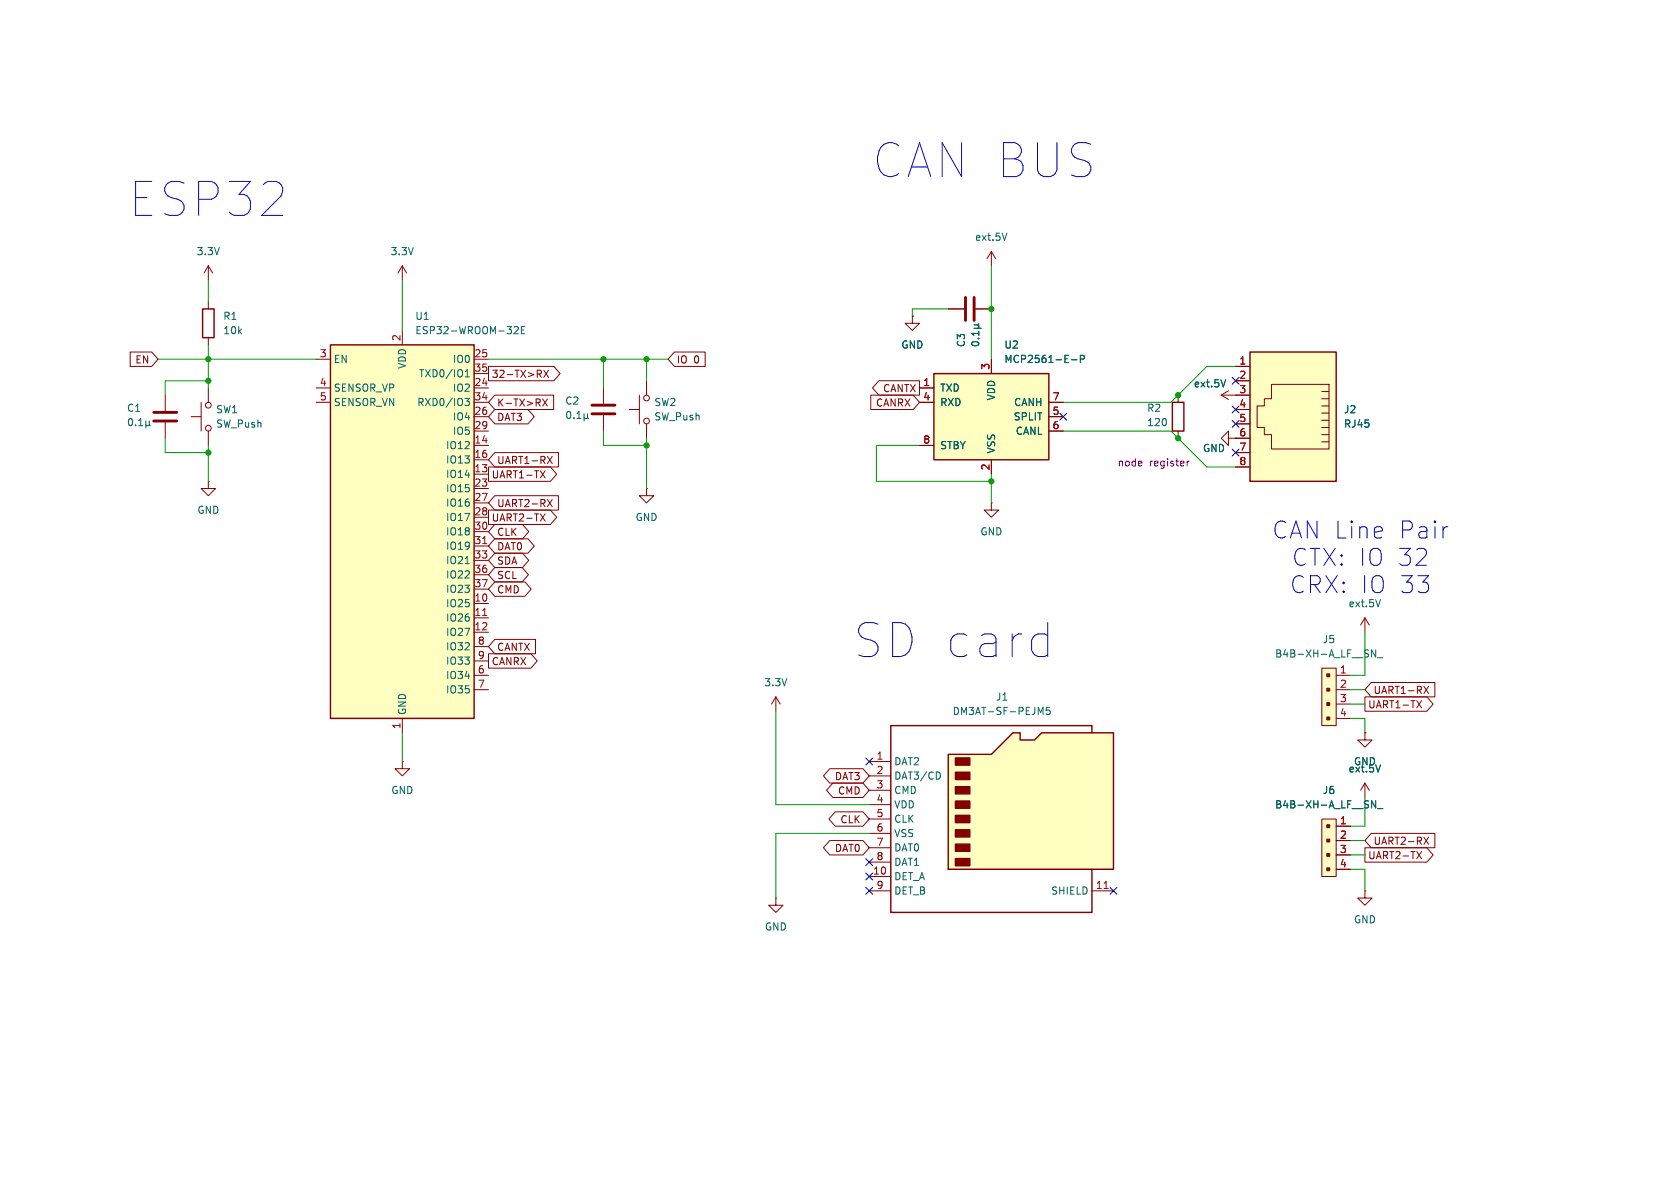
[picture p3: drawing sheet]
<svg xmlns="http://www.w3.org/2000/svg" width="297mm" height="210mm" viewBox="0 0 297 210" stroke-linecap="round" stroke-linejoin="round" font-family="sans-serif">
<path d="M104.6 71.6h4.1M104.6 73.2h4.1" fill="none" stroke="#840000" stroke-width=".51"/>
<g fill="none" stroke="#840000" stroke-width=".18">
<path d="M161.3 55.9v1.3h1.3l-1.3 1.2-1.3-1.2h1.3M161.3 55.9h.1M106.7 68.6v2.8M106.7 73.4v2.8M111.3 72.4h1.7M113 69.9v5M114.3 67.3v2.6M114.3 74.9v2.6M175.3 88.9v1.3h1.2l-1.2 1.2-1.3-1.2h1.3M175.3 88.9h.1M241.3 129.5v1.3h1.3l-1.3 1.3-1.3-1.3h1.3M241.3 129.5h.1"/>
<path d="M241.3 138.4l-.8 1.3M241.3 138.4v2.6M241.3 138.4l.8 1.3M137.2 158.8v1.2h1.2l-1.2 1.3-1.3-1.3h1.3M137.2 158.8h.1"/>
<circle cx="114.3" cy="74.4" r=".51"/>
<circle cx="114.3" cy="70.4" r=".51"/>
</g>
<path d="M100.4 72.8l.1-.1a.68 .68 0 0 1 .4 .7 .68 .68 0 0 1-.4 .6 .84 .84 0 0 1-.1-1.2zM101.4 73.9v.1M102 74h.7M102 73.1l.4-.4v1.3M103.3 73.8l.1 .2h.3l.2-.2M103.3 73.1v1.3M103.9 73.8l.1 .2M103.9 73.1v.7M244.1 135.2l-.5 1.3" fill="none" stroke="#006464" stroke-width=".18"/>
<path d="M221 62.2h15.2v22.9h-15.2z" fill="#ffffc2"/>
<g fill="none" stroke="#840000" stroke-width=".18">
<path d="M215.9 69.9h5.1M215.9 69.9l1.3 .7M217.2 77.5v-1.3l-1.3 1.3 1.3 1.2v-1.2h1.2M217.2 69.1l-1.3 .8M218.4 77.5h.1M218.4 64.8h2.6M218.4 67.3h2.6M218.4 72.4h2.6M218.4 74.9h2.6M218.4 77.5h2.6M224.8 67.9h10.1v11.5h-10.1v-2.6h-1.3v-1.2h-1.3v-3.8h1.3v-1.3h1.3zM233.7 69.2h1.2"/>
<path d="M233.7 70.5h1.2M233.7 71.8h1.2M233.7 73h1.2M233.7 74.3h1.2M233.7 75.6h1.2M233.7 76.8h1.2M233.7 78.1h1.2M114.3 86.4v1.2h1.3l-1.3 1.3-1.3-1.3h1.3M114.3 86.4h.1M218.4 80h2.6M218.4 82.6h2.6"/>
</g>
<path d="M221 62.2h15.2v22.9h-15.2z" fill="none" stroke="#840000" stroke-width=".25"/>
<path d="M216.7 67.1l-.4 1.3" fill="none" stroke="#006464" stroke-width=".18"/>
<path d="M233.7 118.1h2.5v10.2h-2.5z" fill="#ffffc2"/>
<g fill="none" stroke="#840000" stroke-width=".18">
<path d="M36.8 47l-.7 1.3M36.8 47v2.5M36.8 47l.8 1.3M71.1 47l-.7 1.3M71.1 47v2.5M71.1 47l.8 1.3M175.3 44.5l-.8 1.2M175.3 44.5v2.5M175.3 44.5l.7 1.2M29.2 69.9v2.7M29.2 74.7v2.8M33.8 73.7h1.8"/>
<path d="M35.6 71.1v5.1M36.8 68.6v2.5M36.8 76.2v2.5M208.3 69.9v1.2M208.3 76.2v1.3M36.8 85.1v1.3h1.3l-1.3 1.2-1.2-1.2h1.2M36.8 85.1h.1M233.7 118.1h2.5v10.2h-2.5zM236.2 119.4h2.6M71.1 134.6v1.3h1.3l-1.3 1.3-1.3-1.3h1.3M71.1 134.6h.1M236.2 121.9h2.6"/>
<path d="M236.2 124.5h2.6M236.2 127h2.6"/>
<circle cx="36.8" cy="71.6" r=".51"/>
<circle cx="36.8" cy="75.7" r=".51"/>
</g>
<g fill="#840000" stroke="#840000" stroke-width=".18">
<path d="M234.6 119.1h.5v.5h-.5z"/>
<path d="M234.6 121.7h.5v.5h-.5z"/>
<path d="M234.6 124.2h.5v.5h-.5z"/>
<path d="M234.6 126.7h.5v.6h-.5z"/>
</g>
<path d="M178 41.2l-.4 1.3M22.8 74.1l.2-.1a.68 .68 0 0 1 .4 .6 .68 .68 0 0 1-.4 .7l-.2-.2-.1-.3zM24 75.1v.2M24.5 75.3h.7M24.5 74.3l.4-.3v1.3M25.8 75.1l.2 .2h.2l.2-.2M25.8 74.4v1.3M26.4 75.1l.2 .2M26.4 74.4v.7M242.5 114.9l.7 1.2v-1.2M243.5 116.3h1" fill="none" stroke="#006464" stroke-width=".18"/>
<path d="M27.2 72.9h4M27.2 74.4h4" fill="none" stroke="#840000" stroke-width=".51"/>
<path d="M207.3 71.1h2v5.1h-2z" fill="none" stroke="#840000" stroke-width=".25"/>
<path d="M209.9 81.5v.9M210.2 81.5l-.3 .3" fill="none" stroke="#840084" stroke-width=".18"/>
<path d="M167.6 133.4h7.7l3.8-3.9h1.2v1.3h2.6l1.2-1.3h12.7v24.2h-29.2z" fill="#ffffc2"/>
<g fill="#840000" stroke="#840000" stroke-width=".25">
<path d="M168.9 151.8h2.5v1.2h-2.5z"/>
<path d="M168.9 149.2h2.5v1.3h-2.5z"/>
<path d="M168.9 146.7h2.5v1.3h-2.5z"/>
<path d="M168.9 144.1h2.5v1.3h-2.5z"/>
<path d="M168.9 141.6h2.5v1.3h-2.5z"/>
<path d="M168.9 139.1h2.5v1.2h-2.5z"/>
<path d="M168.9 136.5h2.5v1.3h-2.5z"/>
<path d="M168.9 134h2.5v1.3h-2.5z"/>
</g>
<path d="M167.6 133.4h7.7l3.8-3.9h1.2v1.3h2.6l1.2-1.3h12.7v24.2h-29.2zM193 129.5v-1.2h-35.5v33h35.5v-7.6" fill="none" stroke="#840000" stroke-width=".25"/>
<g fill="none" stroke="#840000" stroke-width=".18">
<path d="M241.3 109.2l-.8 1.3M241.3 109.2v2.6M241.3 109.2l.8 1.3M153.7 134.6h3.8M153.7 137.2h3.8M153.7 139.7h3.8M153.7 154.9h3.8M153.7 157.5h3.8M153.7 142.2h3.8M153.7 144.8h3.8M153.7 147.3h3.8M153.7 149.9h3.8"/>
<path d="M153.7 152.4h3.8M193 157.5h3.8"/>
</g>
<path d="M195.2 157.1h.7" fill="none" stroke="#a90000" stroke-width=".18"/>
<path d="M244.1 106l-.5 1.3M166 136.5l.3 .5-.3 .7M184 125.9l.4-.9v1.3M185.6 125h-.6l-.1 .6 .2-.1 .4 .1 .2 .2-.1 .4-.2 .1-.5-.1" fill="none" stroke="#006464" stroke-width=".18"/>
<path d="M165.1 66h20.3v15.3h-20.3z" fill="#ffffc2"/>
<path d="M165.1 66h20.3v15.3h-20.3z" fill="none" stroke="#840000" stroke-width=".25"/>
<path d="M162.6 68.6h2.5M162.6 71.1h2.5M162.6 78.7h2.5M175.3 63.5v2.5M185.4 71.1h2.6M185.4 73.7h2.6M185.4 76.2h2.6M175.3 81.3v2.5" fill="none" stroke="#840000" stroke-width=".18"/>
<path d="M189.4 63.6h1M191 63.5l.6-.1 .1-.2v-.3l-.7-.1v1.3" fill="none" stroke="#006464" stroke-width=".18"/>
<path d="M58.4 61h25.4v66h-25.4z" fill="#ffffc2"/>
<path d="M58.4 61h25.4v66h-25.4z" fill="none" stroke="#840000" stroke-width=".25"/>
<g fill="none" stroke="#840000" stroke-width=".18">
<path d="M71.1 58.4v2.6M55.9 68.6h2.5M55.9 63.5h2.5M55.9 71.1h2.5M83.8 78.7h2.6M83.8 68.6h2.6M83.8 63.5h2.6M83.8 73.7h2.6M83.8 76.2h2.6M83.8 71.1h2.6M83.8 66h2.6M83.8 83.8h2.6"/>
<path d="M83.8 81.3h2.6M83.8 86.4h2.6M83.8 88.9h2.6M83.8 91.4h2.6M83.8 94h2.6M83.8 96.5h2.6M83.8 99.1h2.6M83.8 106.7h2.6M83.8 109.2h2.6M83.8 111.8h2.6M83.8 101.6h2.6M83.8 104.1h2.6"/>
<path d="M83.8 119.4h2.6M83.8 114.3h2.6M83.8 116.8h2.6M71.1 127v2.5M83.8 121.9h2.6M241.3 157.5v1.3h1.3l-1.3 1.2-1.3-1.2h1.3M241.3 157.5h.1"/>
</g>
<path d="M85.3 96.1h.8M85.3 108.8h.8" fill="none" stroke="#a90000" stroke-width=".18"/>
<path d="M90.9 57.9l.5-.2 .2 .4-.8 .9h.8M92.2 58.3h.4M92.8 57.7h-.6v1.3h.6M82.2 70.4h.8l-.5 .5 .4 .1v.6l-.2 .1-.5-.1M82.2 66.6h.8M82.2 65.7l.4-.4v1.3M82.2 99.6h.8" fill="none" stroke="#006464" stroke-width=".18"/>
<path d="M233.7 144.8h2.5v10.1h-2.5z" fill="#ffffc2"/>
<g fill="none" stroke="#840000" stroke-width=".18">
<path d="M36.8 53.3v1.3M36.8 59.7v1.3M161.3 55.9h.1M167.6 54.6h2.8M172.5 54.6h2.8M23 62.2h3.8l1.1 1.3-1.1 1.3h-3.8zM86.4 64.8h11.5l1.1 1.2-1.1 1.3h-11.5zM87.5 69.8h10.4v2.6h-10.4l-1.1-1.3zM87.5 72.4h5.8l1.2 1.3-1.2 1.2h-5.8l-1.1-1.2zM95.9 70.5l.9 1.3M96.1 65.4l.9 1.3M96.8 70.5l-.9 1.3"/>
<path d="M97 65.4l-.9 1.3M119.2 62.2h5.5v2.6h-5.5l-1.1-1.3zM153.9 69.8h7.5l1.2 1.3-1.2 1.3h-7.5zM155.4 67.3h7.2v2.6h-7.2l-1.2-1.3zM162.6 68.6h2.5M162.6 71.1h2.5M162.6 78.7h2.5M175.3 63.5v2.5M185.4 71.1h2.6M185.4 73.7h2.6M185.4 76.2h2.6M218.4 77.5h.1"/>
<path d="M218.4 64.8h2.6M218.4 67.3h2.6M218.4 69.9h2.6M218.4 72.4h2.6M218.4 74.9h2.6M218.4 77.5h2.6M86.4 82.5h10.9l1.1 1.3-1.1 1.3h-10.9zM86.4 90.2h10.9l1.1 1.2-1.1 1.3h-10.9zM87.5 80h11.2v2.6h-11.2l-1.1-1.3zM87.5 97.8h4.9l1.1 1.3-1.1 1.2h-4.9l-1.1-1.2zM87.5 92.7h4.9l1.1 1.3-1.1 1.3h-4.9l-1.1-1.3zM87.5 95.2h5.8l1.2 1.3-1.2 1.3h-5.8l-1.1-1.3z"/>
<path d="M87.5 87.6h11.2v2.6h-11.2l-1.1-1.3zM95.5 83.2l.9 1.3M95.5 90.8l.9 1.3M96.4 83.2l-.9 1.3M96.4 90.8l-.9 1.3M96.8 80.7l.8 1.3M96.8 88.3l.8 1.3M97.6 80.7l-.8 1.3M97.6 88.3l-.8 1.3M175.3 81.3v2.5M218.4 80h2.6M218.4 82.6h2.6"/>
<path d="M86.4 115.6h7.5l1.1 1.2-1.1 1.3h-7.5zM87.5 102.9h5.3l1.1 1.2-1.1 1.3h-5.3l-1.1-1.3zM87.5 113h7.2v2.6h-7.2l-1.1-1.3zM87.5 100.3h4.8l1.1 1.3-1.1 1.3h-4.8l-1.1-1.3zM137.2 123.2l-.8 1.3M137.2 123.2v2.5M137.2 123.2l.7 1.3M146.7 135.9h5.9l1.1 1.3-1.1 1.2h-5.9l-1.1-1.2zM147.2 138.4h5.4l1.1 1.3-1.1 1.3h-5.4l-1.1-1.3zM241.3 123.2h10.9l1.2 1.3-1.2 1.2h-10.9zM241.3 129.5h.1M242.4 120.6h11.3v2.6h-11.3l-1.1-1.3z"/>
<path d="M250.5 123.9l.8 1.2M251.3 123.9l-.8 1.2M251.7 121.3l.9 1.3M252.6 121.3l-.9 1.3M146.7 148.6h5.9l1.1 1.3-1.1 1.2h-5.9l-1.1-1.2zM147.7 143.5h4.9l1.1 1.3-1.1 1.3h-4.9l-1.2-1.3zM233.7 144.8h2.5v10.1h-2.5zM236.2 146.1h2.6M236.2 148.6h2.6M236.2 151.1h2.6M236.2 153.7h2.6M241.3 149.9h10.9l1.2 1.2-1.2 1.3h-10.9z"/>
<path d="M242.4 147.3h11.3v2.6h-11.3l-1.1-1.3zM250.5 150.5l.8 1.3M251.3 150.5l-.8 1.3M251.7 148l.9 1.3M252.6 148l-.9 1.3"/>
</g>
<g fill="#840000" stroke="#840000" stroke-width=".18">
<path d="M234.6 145.8h.5v.5h-.5z"/>
<path d="M234.6 148.3h.5v.5h-.5z"/>
<path d="M234.6 150.9h.5v.5h-.5z"/>
<path d="M234.6 153.4h.5v.5h-.5z"/>
</g>
<g fill="none" stroke="#006464" stroke-width=".18">
<path d="M172.2 58h1.3M172.2 57.4h.7M172.9 57.4l.1 .2v.2l-.1 .2M172.9 59.8h.1M173 58.6v.7M173 58.9h-1.2l.3 .4M173 57.2l-.1 .2M171.9 60.5a.69 .69 0 0 1 1.1 .3 .72 .72 0 0 1-1.2-.1zM189.4 63.6h1M191 63.5l.6-.1 .1-.2v-.3l-.7-.1v1.3M216.7 67.1l-.4 1.3M244.1 135.2l-.5 1.3"/>
<path d="M242.5 141.5l.7 1.3v-1.3M243.5 142.9h1"/>
</g>
<path d="M35.8 54.6h2v5.1h-2z" fill="none" stroke="#840000" stroke-width=".25"/>
<path d="M170.7 52.6v4M172.2 52.6v4" fill="none" stroke="#840000" stroke-width=".51"/>
<path d="M255.7 93.1h.3" fill="none" stroke="#0000c2" stroke-width=".18"/>
<g fill="none" stroke="#009600" stroke-width=".18">
<path d="M36.8 49.5v3.8M71.1 49.5v8.9M167.6 54.6h-6.3v1.3M175.3 47v16.5M27.9 63.5h28M29.2 77.5v2.5h7.6M36.8 61v7.6M36.8 78.7v6.4M36.8 67.3h-7.6v2.6M86.4 63.5h31.7M106.7 63.5v5.1M106.7 76.2v2.5h7.6"/>
<path d="M114.3 63.5v3.8M114.3 77.5v8.9M162.6 78.7h-7.7v6.4h20.4M188 76.2h19l6.4 6.4h5M218.4 64.8h-5l-6.4 6.3h-19M175.3 83.8v5.1M241.3 111.8v7.6h-2.5M71.1 129.5v5.1M137.2 125.7v16.5h16.5M238.8 127h2.5v2.5M238.8 121.9h2.5M238.8 124.5h2.5"/>
<path d="M153.7 147.3h-16.5v11.5M238.8 153.7h2.5v3.8M238.8 148.6h2.5M238.8 151.1h2.5M241.3 141v5.1h-2.5"/>
</g>
<g fill="none" stroke="#000084" stroke-width=".18">
<path d="M187.4 73.1l1.2 1.2M188.6 73.1l-1.2 1.2M217.8 74.3l1.2 1.2M217.8 66.7l1.2 1.2M217.8 71.8l1.2 1.2M217.8 79.4l1.2 1.2M219 74.3l-1.2 1.2M219 66.7l-1.2 1.2M219 71.8l-1.2 1.2M219 79.4l-1.2 1.2M153.1 134l1.2 1.2M154.3 134l-1.2 1.2"/>
<path d="M153.1 154.3l1.2 1.2M153.1 156.9l1.2 1.2M153.1 151.8l1.2 1.2M154.3 154.3l-1.2 1.2M154.3 156.9l-1.2 1.2M154.3 151.8l-1.2 1.2M196.2 156.9l1.3 1.2M197.5 156.9l-1.3 1.2"/>
</g>
<g fill="#009600" stroke="#009600" stroke-width=".18">
<circle cx="114.3" cy="63.5" r=".46"/>
<circle cx="106.7" cy="63.5" r=".46"/>
<circle cx="114.3" cy="78.7" r=".46"/>
<circle cx="208.3" cy="69.9" r=".46"/>
<circle cx="208.3" cy="77.5" r=".46"/>
<circle cx="175.3" cy="85.1" r=".46"/>
<circle cx="175.3" cy="54.6" r=".46"/>
<circle cx="36.8" cy="80" r=".46"/>
<circle cx="36.8" cy="63.5" r=".46"/>
<circle cx="36.8" cy="67.3" r=".46"/>
</g>
<g font-size="8.4" fill="#0000c2">
<text x="154.4" y="31.7">CAN BUS</text>
<text x="22.9" y="38.5">ESP32</text>
<text x="151" y="116.5">SD card</text>
</g>
<g font-size="4.2" fill="#0000c2">
<text x="224.9" y="95.5">CAN Line</text>
<text x="247" y="95.5">Pair</text>
<text x="228.4" y="100.3">CTX: IO 32</text>
<text x="228" y="105.1">CRX: IO 33</text>
</g>
<g font-size="1.8" fill="#006464">
<text x="34.7" y="45.3">3.3V</text>
<text x="69" y="45.3">3.3V</text>
<text x="172.3" y="42.8">ext.5V</text>
<text x="39.4" y="56.7">R1</text>
<text x="39.4" y="59.3">10k</text>
<text x="73.3" y="56.7">U1</text>
<text x="73.3" y="59.3">ESP32-WROOM-32E</text>
<text x="58.9" y="64.4">EN</text>
<text x="72" y="65.3" transform="rotate(-90 72 65.3)">VDD</text>
<text x="80" y="64.4">IO0</text>
<text x="159.3" y="61.8">GND</text>
<text x="170.8" y="61.5" transform="rotate(-90 170.8 61.5)">C3</text>
<text x="177.5" y="61.8">U2</text>
<text x="177.5" y="64.4">MCP2561-E-P</text>
<text x="58.9" y="69.4">SENSOR_VP</text>
<text x="58.9" y="72">SENSOR_VN</text>
<text x="73.7" y="72">RXD0/IO3</text>
<text x="74" y="66.9">TXD0/IO1</text>
<text x="80" y="69.4">IO2</text>
<text x="99.8" y="71.7">C2</text>
<text x="115.6" y="72">SW2</text>
<text x="166.1" y="69.4">TXD</text>
<text x="166.1" y="72">RXD</text>
<text x="176.1" y="70.9" transform="rotate(-90 176.1 70.9)">VDD</text>
<text x="179.2" y="72">CANH</text>
<text x="211" y="68.7">ext.5V</text>
<text x="22.4" y="73">C1</text>
<text x="38.1" y="73.3">SW1</text>
<text x="38.1" y="75.8">SW_Push</text>
<text x="80" y="74.5">IO4</text>
<text x="80" y="77.1">IO5</text>
<text x="115.6" y="74.5">SW_Push</text>
<text x="179.1" y="74.5">SPLIT</text>
<text x="179.5" y="77.1">CANL</text>
<text x="202.7" y="73">R2</text>
<text x="202.7" y="75.5">120</text>
<text x="237.5" y="73.3">J2</text>
<text x="237.5" y="75.8">RJ45</text>
<text x="78.8" y="79.6">IO12</text>
<text x="78.8" y="82.1">IO13</text>
<text x="166.1" y="79.6">STBY</text>
<text x="176.1" y="80.3" transform="rotate(-90 176.1 80.3)">VSS</text>
<text x="212.6" y="80.1">GND</text>
<text x="78.8" y="84.7">IO14</text>
<text x="78.8" y="87.2">IO15</text>
<text x="78.8" y="89.8">IO16</text>
<text x="34.8" y="91">GND</text>
<text x="78.8" y="92.3">IO17</text>
<text x="78.8" y="94.8">IO18</text>
<text x="112.3" y="92.3">GND</text>
<text x="173.2" y="94.8">GND</text>
<text x="78.8" y="97.4">IO19</text>
<text x="78.8" y="99.9">IO21</text>
<text x="78.8" y="107.5">IO25</text>
<text x="78.8" y="102.5">IO22</text>
<text x="78.8" y="105">IO23</text>
<text x="238.3" y="107.5">ext.5V</text>
<text x="78.8" y="110.1">IO26</text>
<text x="78.8" y="112.6">IO27</text>
<text x="233.8" y="113.9">J5</text>
<text x="78.8" y="115.2">IO32</text>
<text x="78.8" y="117.7">IO33</text>
<text x="225.3" y="116.4">B4B-XH-A_LF__SN_</text>
<text x="78.8" y="120.2">IO34</text>
<text x="78.8" y="122.8">IO35</text>
<text x="135" y="121.5">3.3V</text>
<text x="176" y="124.1">J1</text>
<text x="72" y="126.5" transform="rotate(-90 72 126.5)">GND</text>
<text x="168.3" y="126.6">DM3AT-SF-PEJM5</text>
<text x="158" y="135.5">DAT2</text>
<text x="238.3" y="136.8">ext.5V</text>
<text x="239.3" y="135.5">GND</text>
<text x="69.1" y="140.6">GND</text>
<text x="158" y="138">DAT3/CD</text>
<text x="158" y="140.6">CMD</text>
<text x="158" y="143.1">VDD</text>
<text x="225.3" y="143.1">B4B-XH-A_LF__SN_</text>
<text x="233.8" y="140.6">J6</text>
<text x="158" y="145.6">CLK</text>
<text x="158" y="148.2">VSS</text>
<text x="158" y="155.8">DET_A</text>
<text x="158" y="150.7">DAT0</text>
<text x="158" y="153.3">DAT1</text>
<text x="158" y="158.3">DET_B</text>
<text x="185.7" y="158.3">SHIELD</text>
<text x="135.1" y="164.7">GND</text>
<text x="239.3" y="163.4">GND</text>
</g>
<g font-size="1.8" fill="#840000">
<text x="23.8" y="64.5">EN</text>
<text x="119.5" y="64.5">IO</text>
<text x="122.6" y="64.5">0</text>
<text x="86.8" y="67">32-TX&gt;RX</text>
<text x="156" y="69.5">CANTX</text>
<text x="87.8" y="72.1">K-TX&gt;RX</text>
<text x="87.8" y="74.6">DAT3</text>
<text x="154.8" y="72.1">CANRX</text>
<text x="87.8" y="82.2">UART1-RX</text>
<text x="86.8" y="84.8">UART1-TX</text>
<text x="87.8" y="89.9">UART2-RX</text>
<text x="86.8" y="92.4">UART2-TX</text>
<text x="87.8" y="94.9">CLK</text>
<text x="87.8" y="100">SDA</text>
<text x="87.8" y="97.5">DAT0</text>
<text x="87.8" y="105.1">CMD</text>
<text x="87.8" y="102.6">SCL</text>
<text x="86.8" y="117.8">CANRX</text>
<text x="87.8" y="115.3">CANTX</text>
<text x="241.8" y="125.4">UART1-TX</text>
<text x="242.7" y="122.9">UART1-RX</text>
<text x="147.5" y="138.1">DAT3</text>
<text x="148" y="140.7">CMD</text>
<text x="148.5" y="145.7">CLK</text>
<text x="242.7" y="149.5">UART2-RX</text>
<text x="147.5" y="150.8">DAT0</text>
<text x="241.8" y="152.1">UART2-TX</text>
</g>
<g font-size="1.8" fill="#a90000">
<text x="56.4" y="63.2">3</text>
<text x="70.9" y="60.4" transform="rotate(-90 70.9 60.4)">2</text>
<text x="83.8" y="63.2">25</text>
<text x="83.8" y="65.8">35</text>
<text x="175" y="65.5" transform="rotate(-90 175 65.5)">3</text>
<text x="219" y="64.5">1</text>
<text x="56.4" y="68.3">4</text>
<text x="56.4" y="70.9">5</text>
<text x="83.8" y="68.3">24</text>
<text x="83.8" y="70.9">34</text>
<text x="163.1" y="68.3">1</text>
<text x="163.1" y="70.9">4</text>
<text x="186" y="70.9">7</text>
<text x="219" y="67.1">2</text>
<text x="219" y="69.6">3</text>
<text x="83.8" y="73.4">26</text>
<text x="83.8" y="75.9">29</text>
<text x="186" y="73.4">5</text>
<text x="186" y="75.9">6</text>
<text x="219" y="72.1">4</text>
<text x="219" y="74.7">5</text>
<text x="219" y="77.2">6</text>
<text x="83.8" y="83.6">13</text>
<text x="83.8" y="78.5">14</text>
<text x="83.8" y="81">16</text>
<text x="163.1" y="78.5">8</text>
<text x="175" y="83.3" transform="rotate(-90 175 83.3)">2</text>
<text x="219" y="79.8">7</text>
<text x="219" y="82.3">8</text>
<text x="83.8" y="86.1">23</text>
<text x="83.8" y="88.6">27</text>
<text x="83.8" y="91.2">28</text>
<text x="83.8" y="93.7">30</text>
<text x="83.8" y="96.3">31</text>
<text x="83.8" y="98.8">33</text>
<text x="83.8" y="101.3">36</text>
<text x="83.8" y="106.4">10</text>
<text x="83.8" y="103.9">37</text>
<text x="83.8" y="109">11</text>
<text x="83.8" y="111.5">12</text>
<text x="84.4" y="119.1">6</text>
<text x="84.4" y="114">8</text>
<text x="84.4" y="116.6">9</text>
<text x="236.8" y="119.1">1</text>
<text x="84.4" y="121.7">7</text>
<text x="236.8" y="121.7">2</text>
<text x="236.8" y="124.2">3</text>
<text x="70.9" y="129" transform="rotate(-90 70.9 129)">1</text>
<text x="236.8" y="126.7">4</text>
<text x="154.9" y="134.4">1</text>
<text x="154.9" y="136.9">2</text>
<text x="154.9" y="139.4">3</text>
<text x="154.9" y="142">4</text>
<text x="154.9" y="144.5">5</text>
<text x="154.9" y="147.1">6</text>
<text x="154.9" y="149.6">7</text>
<text x="236.8" y="145.8">1</text>
<text x="236.8" y="148.3">2</text>
<text x="154.3" y="154.7">10</text>
<text x="154.9" y="152.1">8</text>
<text x="236.8" y="150.9">3</text>
<text x="236.8" y="153.4">4</text>
<text x="154.9" y="157.2">9</text>
<text x="193.6" y="157.2">11</text>
</g>
<g font-size="1.8" fill="#840084">
<text x="197.5" y="82.7">node</text>
<text x="203.2" y="82.7">register</text>
</g>
</svg>
